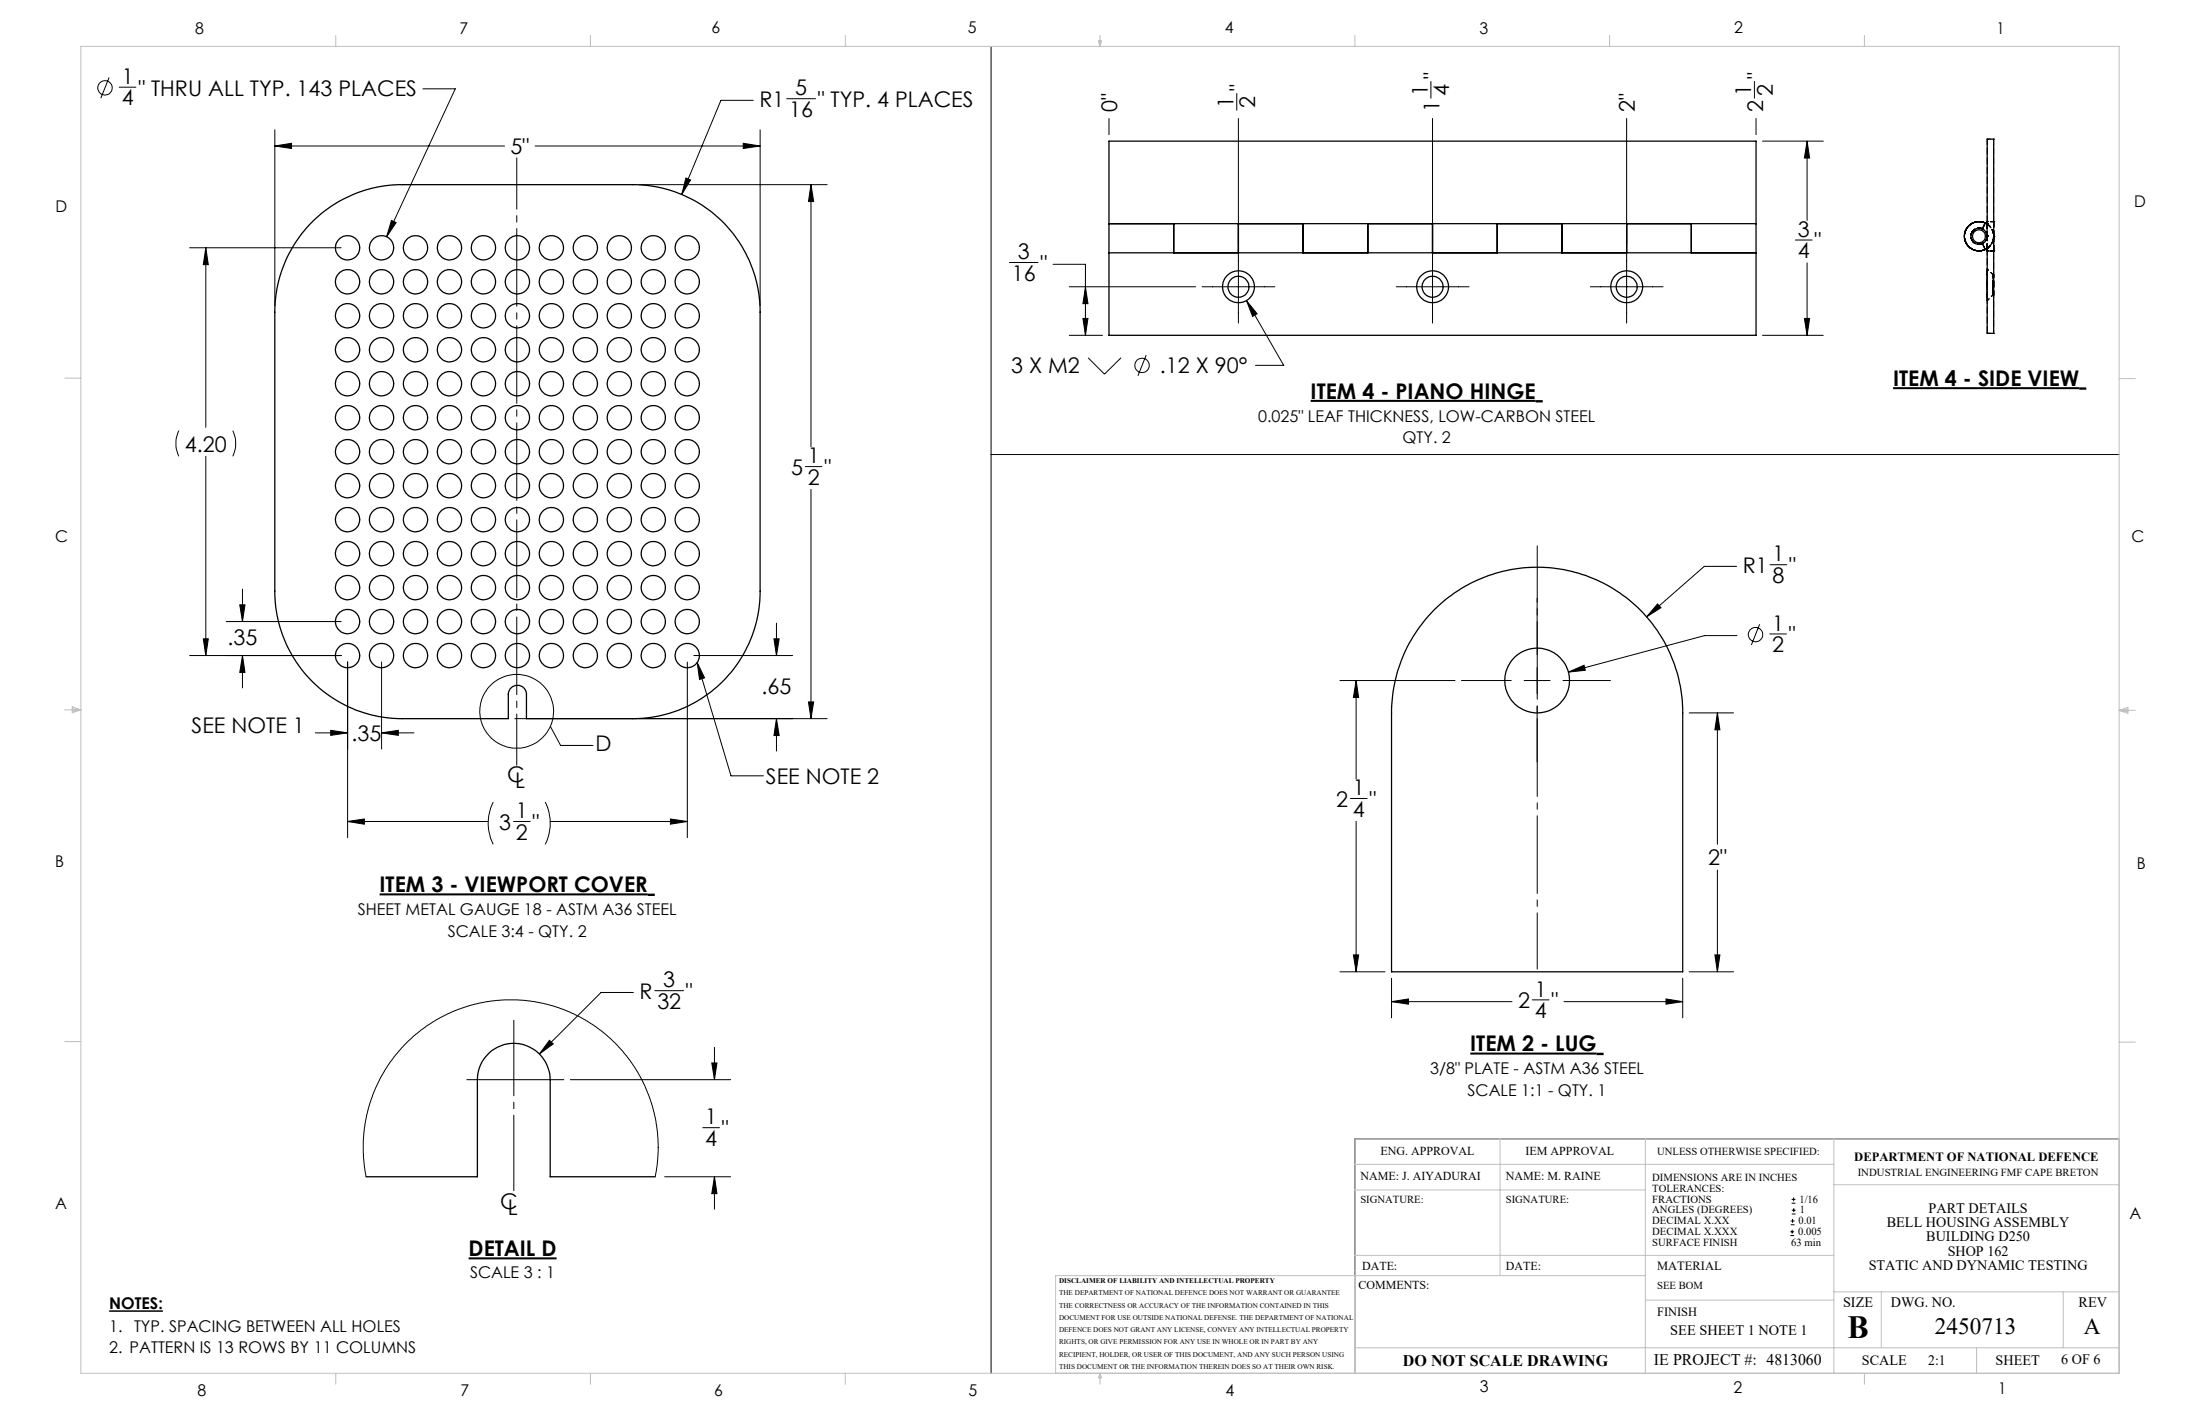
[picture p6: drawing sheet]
<svg xmlns="http://www.w3.org/2000/svg" width="432mm" height="279mm" viewBox="0 0 432 279" stroke-linecap="round" stroke-linejoin="round" font-family="sans-serif">
<g fill="none" stroke="#000" stroke-width=".2">
<path d="M21.4 15.2l-1.6 4.1M23.4 17.1h3.3M83 17.4h6.4l-13.5 29.1M147.8 19.7h-6.3l-7.7 18.5M154.4 19.4h5.7M194.5 9.1v260.4M242.7 18.3v3.3M280.8 16v3.3M344.3 16v3.3M53.9 28.6l3.3-.5v1zM53.9 25.5v34.5M53.9 28.6h45.1"/>
<path d="M105 28.6h44.2M125.4 36.2h36.9M134.6 34.9l.9 .4-1.7 2.9zM145.9 28.1l3.3 .5-3.3 .5zM149.2 25.5v34.5M159.2 36.2v51.5M159.2 36.2l.5 3.3h-1zM217.7 23.2v3.2M243.1 23.2v24.7M281.2 23.2v24.7M319.3 23.2v24.7M344.7 23.2v3.2"/>
<path d="M345.9 27.7h12M354.7 27.7v15.6M354.7 27.7l.5 3.3h-1zM37.2 48.6h29.8M40.4 48.6l.5 3.3h-1zM40.4 48.6v35.3M76.8 43.3l1 .4-1.9 2.8zM198.1 51.5h5.6M206.7 51.9h6.3v13.9M209.9 56.3h24.8M213 56.3l.5 3.3h-1zM235.9 56.3h14.3"/>
<path d="M243.1 49.1v14.3M244.7 59l7.3 12.7h-5.6M244.7 59l2 2.6-.8 .5zM274 56.3h14.3M281.2 49.1v14.3M312.1 56.3h14.3M319.3 49.1v14.3M352.4 47.1h3.3M354.7 51.6v14.2M209.9 65.8h6.5M212.5 62.5h1l-.5 3.3zM213.6 70.2l3.2 3.2 3.2-3.2"/>
<path d="M225 69.7l-1.7 4M345.9 65.8h12M354.2 62.5h1l-.5 3.3zM35.1 84.5a5.9 5.9 0 0 0 0 5M40.4 89.5v39.1M45.7 84.5a5.9 5.9 0 0 1 0 5M158.1 91.5h3.2M159.2 96v45M194.5 89.2h221.5M47.1 118.7h1l-.5 3.3zM47.6 115.6v6.4M301.7 117.4v11"/>
<path d="M325.3 118.5l.7 .7-2.8 1.8zM340.9 111.1h-6.4l-11.3 9.9M347.4 110.8h3.3M37.2 128.6h29.8M39.9 125.3h1l-.5 3.3zM44.4 122h22.6M47.6 128.6l.5 3.3h-1zM47.6 128.6v6.4M68.2 129.9v34.5M74.9 129.9v17.1M134.9 129.9v34.5M136.2 128.6h19.4"/>
<path d="M136.8 130l1.5 3-1 .3zM136.8 130l6.7 22.2h6.3M151.9 125.3h1l-.5 3.3zM152.4 122.3v6.3M158.7 137.7h1l-.5 3.3zM263 133.5h22.6M266.2 133.5v19.4M266.2 133.5l.5 3.3h-1.1zM286.8 133.5h9.8M299.2 133.5h5M301.7 131v5.1M301.7 138.6v10.9"/>
<path d="M306.8 133.5h9.3M307.8 131.9l3.1-1.4 .3 1zM331.5 139.9h8.8M337.1 139.9v25.8M337.1 139.9l.5 3.3h-1zM340.9 124.7h-6.3l-26.8 7.2M345.4 122.5l-1.7 4M347.3 124.4h3.3M61.9 143.8h6.3M64.9 143.3l3.3 .5-3.3 .5zM74.9 143.8l3.3-.5v1zM74.9 143.8h6.3"/>
<path d="M96.8 157.4a9.2 9.2 0 0 0 0 8.3M101 141h61.3M107 157.4a9.2 9.2 0 0 1 0 8.3M108 142.5l2 3.8h6.4M152.4 141l.5 3.3h-1zM152.4 141v6.4M265 156.7h3.3M68.2 161.2l3.3-.5v1zM68.2 161.2h27.6M100.8 161.2h3.3M108 161.2h26.9M131.6 160.7l3.3 .5-3.3 .5z"/>
<path d="M266.2 161.1v29.6M337.1 170.7v20M124.3 194.7h-6.3l-12.1 12.1M128.5 194.4h5.7M263 190.7h8.9M265.6 187.4h1.1l-.5 3.3zM273.1 191.9v7.8M273.1 196.5h23.7M273.1 196.5l3.3-.5v1zM300.7 196.2h3.3M307 196.5h23.3M327 196l3.3 .5-3.3 .5z"/>
<path d="M330.3 191.9v7.8M331.5 190.7h8.8M336.6 187.4h1l-.5 3.3zM91.6 211.8h19.1M107.8 204.1l.8 .7-2.7 2zM111.9 211.8h31.5M139.7 208.6h1l-.5 3.2zM140.2 205.5v6.3M71.9 230.9l-.6-3.9v-3.2l.2-2.4 .5-2.7 .8-2.9 1.3-3.1 1.4-2.7 1.9-2.7 1.8-2.1 2.5-2.3 2.4-1.8 3.2-1.9 2.7-1.2 3-.9 2.8-.6 3.1-.3h2.6l3.4 .3 3.4 .8 3.7 1.3 2.3 1.2 2.7 1.7 2.8 2.2 2.4 2.6 2.4 3.1 1.4 2.4 1.5 3.6 .7 2.3 .7 3.3 .3 3.4-.1 2.8-.5 3.7M130.5 230.9h12.9M137.9 221.3h3.3M140.2 230.9l.5 3.3h-1z"/>
<path d="M140.2 230.9v6.3M351.5 239.6h.7M351.6 236.1h.8M351.6 235.3h.8M351.7 238.2h.7M351.7 237.5h.7M351.8 239.2v.7M352 234.9v.8M352.1 237.1v.7M415.9 223.4h-150v46.1M351.4 242.4h.7M351.4 241.7h.7"/>
<path d="M351.5 240.3h.7M351.8 241.3v.7"/>
<circle cx="20.6" cy="17.2" r="1.42"/>
<circle cx="224.2" cy="71.7" r="1.41"/>
<circle cx="101.4" cy="139.6" r="7.2"/>
<circle cx="344.6" cy="124.5" r="1.41"/>
</g>
<path d="M257.2 78.7h44.2M371.6 76.2h36.5M74.5 175.5h52.6M288.6 206.7h24.8M92 246.9h17.2" fill="none" stroke="#000" stroke-width=".4"/>
<path d="M301.4 78.7h1.4M408.1 76.2h1.4M127.1 175.6h1.4M313.4 206.8h1.3" fill="none" stroke="#000" stroke-width=".46"/>
<path d="M21.4 257.2h10.6" fill="none" stroke="#000" stroke-width=".3"/>
<path d="M301.7 190.2v-83.1" fill="none" stroke="#000" stroke-width=".2" stroke-dasharray="15.2 1.3 1.3 1.3" stroke-dashoffset="4.2"/>
<path d="M100.8 233.6v-33.4" fill="none" stroke="#000" stroke-width=".2" stroke-dasharray="15.2 1.3 1.3 1.3" stroke-dashoffset=".4"/>
<path d="M101.4 31v119.2" fill="none" stroke="#000" stroke-width=".2" stroke-dasharray="15.2 1.3 1.3 1.3" stroke-dashoffset="5.2"/>
<g fill="none" stroke="#c0c0c0" stroke-width=".2">
<path d="M15.9 9.1h400v260.4h-400zM65.9 6.9v2.2M115.9 6.9v2.2M165.9 6.9v2.2M215.6 8h.6l-.3 1.1zM215.7 8l.2 1.1M215.9 6.9v2.2M216 8l-.1 1.1M265.9 6.9v2.2M315.9 6.9v2.2M365.9 6.9v2.2M12.7 74.2h3.2"/>
<path d="M415.9 74.3h3.2M12.7 139.3h3.2M14.2 139.1l1.7 .2M14.2 138.7l1.7 .6-1.7 .5zM15.9 139.3l-1.7 .3M415.9 139.4h3.2M415.9 139.4l1.8-.6v1.2zM415.9 139.4l1.8 .3M417.7 139.2l-1.8 .2M12.7 204.4h3.2M415.9 204.5h3.2M265.9 228.5h94"/>
<path d="M265.9 233.5h57M294.4 223.4v26.9M322.9 223.4v46.1M359.9 223.4v46M359.9 232.4h56M415.9 223.4h-150v46.1M265.9 246.3h94M322.9 250.3h-115.7v19.2M322.9 255.1h37M359.9 253.5h56M369.3 253.5v10.9M405 253.5v10.9"/>
<path d="M65.9 269.5v2.1M115.9 269.5v2.1M165.9 269.5v2.1M215.9 269.5v2.1M215.9 269.5l.3 .8h-.6zM265.9 264.4h150M365.9 269.5v2.1M387.9 264.4v5.1"/>
</g>
<g fill="#000">
<path d="M136.8 130l1.5 3-1 .3z"/>
<path d="M273.1 196.5l3.3-.5v1zM327 196l3.3 .5-3.3 .5zM325.3 118.5l-2.1 2.5 2.8-1.8zM336.6 187.4h1l-.5 3.3zM337.1 139.9l.5 3.3h-1zM266.2 133.5l.5 3.3h-1.1zM265.6 187.4h1.1l-.5 3.3zM307.8 131.9l3.4-.4-.3-1zM213 56.3l.5 3.3h-1zM212.5 62.5h1l-.5 3.3zM354.7 27.7l.5 3.3h-1zM354.2 62.5h1l-.5 3.3zM244.7 59l1.2 3.1 .8-.5zM134.6 34.9l-.8 3.3 1.7-2.9zM159.2 36.2l.5 3.3h-1zM158.7 137.7h1l-.5 3.3zM47.1 118.7h1l-.5 3.3zM47.6 128.6l.5 3.3h-1zM53.9 28.6l3.3-.5v1zM145.9 28.1l3.3 .5-3.3 .5zM76.8 43.3l-.9 3.2 1.9-2.8zM64.9 143.3l3.3 .5-3.3 .5zM74.9 143.8l3.3-.5v1zM152.4 141l.5 3.3h-1zM151.9 125.3h1l-.5 3.3zM40.4 48.6l.5 3.3h-1zM39.9 125.3h1l-.5 3.3zM68.2 161.2l3.3-.5v1zM131.6 160.7l3.3 .5-3.3 .5zM107.8 204.1l-1.9 2.7 2.7-2z"/>
<path d="M139.7 208.6h1l-.5 3.2zM140.2 230.9l.5 3.3h-1z"/>
</g>
<g fill="none" stroke="#000" stroke-width=".25">
<path d="M61.5 43.3a25.1 25.1 0 0 1 17.5-7.1h45.2a25 25 0 0 1 25 25v54.8a25 25 0 0 1-25 25h-20.9v-4.8a1.78 1.78 0 0 0-1.8-1.7 1.78 1.78 0 0 0-1.7 1.7v4.8h-20.8a25 25 0 0 1-25.1-25v-54.8a25.1 25.1 0 0 1 7.6-17.9zM217.7 43.9v5.7M217.7 49.6h127M217.7 43.9h127M217.7 43.9v-16.2h127v16.2M217.7 49.6v16.2h127v-16.2M230.4 43.9v5.7M243.1 43.9v5.7M255.8 43.9v5.7M268.5 43.9v5.7M281.2 43.9v5.7M293.9 43.9v5.7"/>
<path d="M306.6 43.9v5.7M319.3 43.9v5.7M332 43.9v5.7M344.7 43.9v5.7M389.1 44.9l.1 .1a1.56 1.56 0 0 1 .8 1.4M389.1 44.9a1.59 1.59 0 0 0-2.2 1 1.59 1.59 0 0 0 1.3 2 1.59 1.59 0 0 0 1.8-1.5M389.6 43.7l.4 .3M389.6 43.7a2.88 2.88 0 0 0-3.9 1.8 2.88 2.88 0 0 0 2.3 3.7 2.88 2.88 0 0 0 3.3-2.8M389.6 43.7l-.5 1.2M390 44v-16.7h1.3v38.1h-1.3v-16.6M390 49.2h1.3M390 44v2.4"/>
<path d="M281.5 119.7a28.6 28.6 0 0 1 31.1-6.2 28.6 28.6 0 0 1 17.7 26.4v50.8h-57.2v-50.8a28.8 28.8 0 0 1 8.4-20.2zM71.9 230.9h21.8v-19.1a7.1 7.1 0 0 1 7.1-7.1 7.1 7.1 0 0 1 7.2 7.1v19.1h20.6"/>
<circle cx="68.2" cy="48.6" r="2.38"/>
<circle cx="68.2" cy="55.3" r="2.38"/>
<circle cx="74.9" cy="48.6" r="2.38"/>
<circle cx="74.9" cy="55.3" r="2.38"/>
<circle cx="81.5" cy="48.6" r="2.38"/>
<circle cx="81.5" cy="55.3" r="2.38"/>
<circle cx="88.2" cy="48.6" r="2.38"/>
<circle cx="88.2" cy="55.3" r="2.38"/>
<circle cx="94.9" cy="48.6" r="2.38"/>
<circle cx="94.9" cy="55.3" r="2.38"/>
<circle cx="101.6" cy="48.6" r="2.38"/>
<circle cx="101.6" cy="55.3" r="2.38"/>
<circle cx="108.2" cy="48.6" r="2.38"/>
<circle cx="108.2" cy="55.3" r="2.38"/>
<circle cx="114.9" cy="48.6" r="2.38"/>
<circle cx="114.9" cy="55.3" r="2.38"/>
<circle cx="121.6" cy="48.6" r="2.38"/>
<circle cx="121.6" cy="55.3" r="2.38"/>
<circle cx="128.2" cy="48.6" r="2.38"/>
<circle cx="128.2" cy="55.3" r="2.38"/>
<circle cx="134.9" cy="48.6" r="2.38"/>
<circle cx="134.9" cy="55.3" r="2.38"/>
<circle cx="243.1" cy="56.3" r="3.1"/>
<circle cx="243.1" cy="56.3" r="2.06"/>
<circle cx="281.2" cy="56.3" r="3.1"/>
<circle cx="281.2" cy="56.3" r="2.06"/>
<circle cx="319.3" cy="56.3" r="3.1"/>
<circle cx="319.3" cy="56.3" r="2.06"/>
<circle cx="388.4" cy="46.4" r="1.27"/>
<circle cx="68.2" cy="75.3" r="2.38"/>
<circle cx="68.2" cy="62" r="2.38"/>
<circle cx="68.2" cy="68.6" r="2.38"/>
<circle cx="74.9" cy="75.3" r="2.38"/>
<circle cx="74.9" cy="62" r="2.38"/>
<circle cx="74.9" cy="68.6" r="2.38"/>
<circle cx="81.5" cy="75.3" r="2.38"/>
<circle cx="81.5" cy="62" r="2.38"/>
<circle cx="81.5" cy="68.6" r="2.38"/>
<circle cx="88.2" cy="75.3" r="2.38"/>
<circle cx="88.2" cy="62" r="2.38"/>
<circle cx="88.2" cy="68.6" r="2.38"/>
<circle cx="94.9" cy="75.3" r="2.38"/>
<circle cx="94.9" cy="62" r="2.38"/>
<circle cx="94.9" cy="68.6" r="2.38"/>
<circle cx="101.6" cy="75.3" r="2.38"/>
<circle cx="101.6" cy="62" r="2.38"/>
<circle cx="101.6" cy="68.6" r="2.38"/>
<circle cx="108.2" cy="75.3" r="2.38"/>
<circle cx="108.2" cy="62" r="2.38"/>
<circle cx="108.2" cy="68.6" r="2.38"/>
<circle cx="114.9" cy="75.3" r="2.38"/>
<circle cx="114.9" cy="62" r="2.38"/>
<circle cx="114.9" cy="68.6" r="2.38"/>
<circle cx="121.6" cy="75.3" r="2.38"/>
<circle cx="121.6" cy="62" r="2.38"/>
<circle cx="121.6" cy="68.6" r="2.38"/>
<circle cx="128.2" cy="75.3" r="2.38"/>
<circle cx="128.2" cy="62" r="2.38"/>
<circle cx="128.2" cy="68.6" r="2.38"/>
<circle cx="134.9" cy="75.3" r="2.38"/>
<circle cx="134.9" cy="62" r="2.38"/>
<circle cx="134.9" cy="68.6" r="2.38"/>
<circle cx="68.2" cy="95.3" r="2.38"/>
<circle cx="68.2" cy="88.6" r="2.38"/>
<circle cx="68.2" cy="82" r="2.38"/>
<circle cx="74.9" cy="95.3" r="2.38"/>
<circle cx="74.9" cy="88.6" r="2.38"/>
<circle cx="74.9" cy="82" r="2.38"/>
<circle cx="81.5" cy="95.3" r="2.38"/>
<circle cx="81.5" cy="88.6" r="2.38"/>
<circle cx="81.5" cy="82" r="2.38"/>
<circle cx="88.2" cy="95.3" r="2.38"/>
<circle cx="88.2" cy="88.6" r="2.38"/>
<circle cx="88.2" cy="82" r="2.38"/>
<circle cx="94.9" cy="95.3" r="2.38"/>
<circle cx="94.9" cy="88.6" r="2.38"/>
<circle cx="94.9" cy="82" r="2.38"/>
<circle cx="101.6" cy="95.3" r="2.38"/>
<circle cx="101.6" cy="88.6" r="2.38"/>
<circle cx="101.6" cy="82" r="2.38"/>
<circle cx="108.2" cy="95.3" r="2.38"/>
<circle cx="108.2" cy="88.6" r="2.38"/>
<circle cx="108.2" cy="82" r="2.38"/>
<circle cx="114.9" cy="95.3" r="2.38"/>
<circle cx="114.9" cy="88.6" r="2.38"/>
<circle cx="114.9" cy="82" r="2.38"/>
<circle cx="121.6" cy="95.3" r="2.38"/>
<circle cx="121.6" cy="88.6" r="2.38"/>
<circle cx="121.6" cy="82" r="2.38"/>
<circle cx="128.2" cy="95.3" r="2.38"/>
<circle cx="128.2" cy="88.6" r="2.38"/>
<circle cx="128.2" cy="82" r="2.38"/>
<circle cx="134.9" cy="95.3" r="2.38"/>
<circle cx="134.9" cy="88.6" r="2.38"/>
<circle cx="134.9" cy="82" r="2.38"/>
<circle cx="68.2" cy="115.3" r="2.38"/>
<circle cx="68.2" cy="108.6" r="2.38"/>
<circle cx="68.2" cy="102" r="2.38"/>
<circle cx="74.9" cy="115.3" r="2.38"/>
<circle cx="74.9" cy="108.6" r="2.38"/>
<circle cx="74.9" cy="102" r="2.38"/>
<circle cx="81.5" cy="115.3" r="2.38"/>
<circle cx="81.5" cy="108.6" r="2.38"/>
<circle cx="81.5" cy="102" r="2.38"/>
<circle cx="88.2" cy="115.3" r="2.38"/>
<circle cx="88.2" cy="108.6" r="2.38"/>
<circle cx="88.2" cy="102" r="2.38"/>
<circle cx="94.9" cy="115.3" r="2.38"/>
<circle cx="94.9" cy="108.6" r="2.38"/>
<circle cx="94.9" cy="102" r="2.38"/>
<circle cx="101.6" cy="115.3" r="2.38"/>
<circle cx="101.6" cy="108.6" r="2.38"/>
<circle cx="101.6" cy="102" r="2.38"/>
<circle cx="108.2" cy="115.3" r="2.38"/>
<circle cx="108.2" cy="108.6" r="2.38"/>
<circle cx="108.2" cy="102" r="2.38"/>
<circle cx="114.9" cy="115.3" r="2.38"/>
<circle cx="114.9" cy="108.6" r="2.38"/>
<circle cx="114.9" cy="102" r="2.38"/>
<circle cx="121.6" cy="115.3" r="2.38"/>
<circle cx="121.6" cy="108.6" r="2.38"/>
<circle cx="121.6" cy="102" r="2.38"/>
<circle cx="128.2" cy="115.3" r="2.38"/>
<circle cx="128.2" cy="108.6" r="2.38"/>
<circle cx="128.2" cy="102" r="2.38"/>
<circle cx="134.9" cy="115.3" r="2.38"/>
<circle cx="134.9" cy="108.6" r="2.38"/>
<circle cx="134.9" cy="102" r="2.38"/>
<circle cx="68.2" cy="122" r="2.38"/>
<circle cx="68.2" cy="128.6" r="2.38"/>
<circle cx="74.9" cy="128.6" r="2.38"/>
<circle cx="74.9" cy="122" r="2.38"/>
<circle cx="81.5" cy="128.6" r="2.38"/>
<circle cx="81.5" cy="122" r="2.38"/>
<circle cx="88.2" cy="128.6" r="2.38"/>
<circle cx="88.2" cy="122" r="2.38"/>
<circle cx="94.9" cy="128.6" r="2.38"/>
<circle cx="94.9" cy="122" r="2.38"/>
<circle cx="101.6" cy="122" r="2.38"/>
<circle cx="101.6" cy="128.6" r="2.38"/>
<circle cx="108.2" cy="128.6" r="2.38"/>
<circle cx="108.2" cy="122" r="2.38"/>
<circle cx="114.9" cy="122" r="2.38"/>
<circle cx="114.9" cy="128.6" r="2.38"/>
<circle cx="121.6" cy="128.6" r="2.38"/>
<circle cx="121.6" cy="122" r="2.38"/>
<circle cx="128.2" cy="128.6" r="2.38"/>
<circle cx="128.2" cy="122" r="2.38"/>
<circle cx="134.9" cy="128.6" r="2.38"/>
<circle cx="134.9" cy="122" r="2.38"/>
<circle cx="301.7" cy="133.5" r="6.3"/>
</g>
<path d="M389.1 47.8a1.59 1.59 0 0 1-2.2-1 1.59 1.59 0 0 1 1.3-2 1.59 1.59 0 0 1 1.8 1.5M389.1 44.9a1.59 1.59 0 0 0-2.2 1 1.59 1.59 0 0 0 1.3 2 1.59 1.59 0 0 0 1.8-1.6M390 46.3a1.59 1.59 0 0 1-1.8 1.6 1.59 1.59 0 0 1-1.3-2 1.59 1.59 0 0 1 2.2-1M390 46.3a1.59 1.59 0 0 1-2.3 1.4 1.59 1.59 0 0 1-.2-2.7 1.59 1.59 0 0 1 2.5 1.2v.1M390 46.3a1.59 1.59 0 0 0-1.8-1.5 1.59 1.59 0 0 0-1.3 2 1.59 1.59 0 0 0 2.2 1M390 46.3v2.4M390 46.3v-2.3M390 48.7v-2.4M390 44v2.3" fill="none" stroke="#000" stroke-width=".2" stroke-dasharray="1.3 .6" stroke-dashoffset=".4"/>
<g fill="none" stroke="#000" stroke-width=".2" stroke-dasharray="1.3 .6">
<path d="M390 27.3h.1M391.3 27.3h.1M389.1 47.8h.1M389.1 44.9h.1M389.6 48.9h.1M389.6 43.7h.1M390 46.3h.1M390 49.2h.1M390 48.7h.1M390 44h.1M390 43.5h.1M390 48.7v.5"/>
<path d="M390 49.2v-.5M390 44v-.5M390 43.5v.5M391.1 57.9h.2M391.3 53.8h-.2M391.3 49.2h.1M391.3 46.3h.1M391.3 43.5h.1M390 65.4h.1M391.3 65.4h.1"/>
</g>
<path d="M390 27.3h1.3M389.1 47.8l.5 1.1M389.1 44.9l.5-1.2M389.6 48.9a2.87 2.87 0 0 1-4-2.6 2.87 2.87 0 0 1 4-2.6M389.6 48.9l-.5-1.1M389.6 43.7l-.5 1.2M391.3 49.2h-1.3M391.3 43.5h-1.3M390 65.4h1.3M391.3 65.4v-19.1" fill="none" stroke="#000" stroke-width=".2" stroke-dasharray="1.3 .6" stroke-dashoffset=".6"/>
<path d="M391.3 27.3v16.2M390 44l1 1.1 .3 1.2M390 43.5v-16.2M391.3 49.2v-2.9M391.3 46.3v2.9M391.3 46.3v-2.8M391.3 43.5v2.8" fill="none" stroke="#000" stroke-width=".2" stroke-dasharray="1.3 .6" stroke-dashoffset=".2"/>
<path d="M391.1 56.1v-2.3v4.1v-1.8M391.1 55.9v-2.1v4.1v-2M391.3 57.9v-4.1v4.1" fill="none" stroke="#000" stroke-width=".2" stroke-dasharray="1.3 .6" stroke-dashoffset=".3"/>
<path d="M390 55.9v-3.2v6.3v-3.1" fill="none" stroke="#000" stroke-width=".2" stroke-dasharray="1.3 .6" stroke-dashoffset=".1"/>
<path d="M389.6 48.9a2.87 2.87 0 0 1-3.9-1.7 2.87 2.87 0 0 1 2.3-3.7 2.87 2.87 0 0 1 3.3 2.8M389.6 43.7a2.87 2.87 0 0 0-3.9 1.8 2.87 2.87 0 0 0 2.3 3.7 2.87 2.87 0 0 0 3.3-2.9M390 48.7v16.7M391.3 46.3a2.87 2.87 0 0 0-3.3-2.8 2.87 2.87 0 0 0-2.3 3.7 2.87 2.87 0 0 0 3.9 1.7M391.3 46.3a2.87 2.87 0 0 1-3.3 2.9 2.87 2.87 0 0 1-2.3-3.7 2.87 2.87 0 0 1 3.9-1.8" fill="none" stroke="#000" stroke-width=".2" stroke-dasharray="1.3 .6" stroke-dashoffset="-.1"/>
<path d="M390 59l1.1-1.1M391.1 53.8l-1.1-1.1" fill="none" stroke="#000" stroke-width=".2" stroke-dasharray="1.3 .6" stroke-dashoffset=".8"/>
<text font-size="6.3" x="362.6" y="262.5">B</text>
<g font-size="4.6">
<text x="379.7" y="261.8">2450713</text>
<text x="409" y="261.8">A</text>
</g>
<g font-size="4.2">
<text x="23.9" y="16.5">1</text>
<text x="244.4" y="17.9" transform="rotate(-90 244.4 17.9)">&quot;</text>
<text x="282.5" y="15.5" transform="rotate(-90 282.5 15.5)">&quot;</text>
<text x="346" y="15.5" transform="rotate(-90 346 15.5)">&quot;</text>
<text x="23.9" y="20.7">4</text>
<text x="27.2" y="18.8">&quot; THRU ALL TYP. 143 PLACES</text>
<text x="149.1" y="21">R1</text>
<text x="154.9" y="22.9">16</text>
<text x="156.1" y="18.7">5</text>
<text x="160.5" y="21">&quot; TYP. 4 PLACES</text>
<text x="219.3" y="22.1" transform="rotate(-90 219.3 22.1)">0&quot;</text>
<text x="242.1" y="21.1" transform="rotate(-90 242.1 21.1)">1</text>
<text x="246.3" y="21.1" transform="rotate(-90 246.3 21.1)">2</text>
<text x="280.2" y="18.8" transform="rotate(-90 280.2 18.8)">1</text>
<text x="282.5" y="22.1" transform="rotate(-90 282.5 22.1)">1</text>
<text x="284.4" y="18.8" transform="rotate(-90 284.4 18.8)">4</text>
<text x="320.9" y="22.1" transform="rotate(-90 320.9 22.1)">2&quot;</text>
<text x="343.7" y="18.8" transform="rotate(-90 343.7 18.8)">1</text>
<text x="346" y="22.1" transform="rotate(-90 346 22.1)">2</text>
<text x="347.9" y="18.8" transform="rotate(-90 347.9 18.8)">2</text>
<text x="100.2" y="30.2">5&quot;</text>
<text x="352.9" y="46.4">3</text>
<text x="199.8" y="50.9">3</text>
<text x="204.2" y="53.2">&quot;</text>
<text x="352.9" y="50.6">4</text>
<text x="356.1" y="48.7">&quot;</text>
<text x="198.6" y="55.1">16</text>
<text x="198.5" y="73.2">3 X M2</text>
<text x="227.7" y="73.2">.12 X 90°</text>
<text x="371.6" y="75.7">ITEM 4 - SIDE VIEW</text>
<text x="257.2" y="78.2">ITEM 4 - PIANO HINGE</text>
<text x="36.3" y="88.6">4.20</text>
<text x="155.3" y="93.2">5</text>
<text x="158.5" y="90.9">1</text>
<text x="158.5" y="95.1">2</text>
<text x="161.8" y="93.2">&quot;</text>
<text x="342.1" y="112.5">R1</text>
<text x="347.9" y="110.2">1</text>
<text x="351.2" y="112.5">&quot;</text>
<text x="347.9" y="114.4">8</text>
<text x="347.8" y="123.7">1</text>
<text x="44.7" y="126.6">.35</text>
<text x="347.8" y="127.9">2</text>
<text x="351.1" y="126">&quot;</text>
<text x="149.5" y="136.2">.65</text>
<text x="37.6" y="143.8">SEE NOTE 1</text>
<text x="69" y="145.4">.35</text>
<text x="116.9" y="147.4">D</text>
<text x="99.6" y="153.3">C</text>
<text x="101.1" y="154.5">L</text>
<text x="150.3" y="153.8">SEE NOTE 2</text>
<text x="101.3" y="160.5">1</text>
<text x="262.3" y="158.3">2</text>
<text x="265.5" y="156">1</text>
<text x="265.5" y="160.2">4</text>
<text x="268.8" y="158.3">&quot;</text>
<text x="98" y="162.9">3</text>
<text x="101.3" y="164.7">2</text>
<text x="104.5" y="162.9">&quot;</text>
<text x="335.3" y="169.8">2&quot;</text>
<text x="74.5" y="175">ITEM 3 - VIEWPORT COVER</text>
<text x="125.5" y="196.1">R</text>
<text x="129" y="197.9">32</text>
<text x="130.2" y="193.7">3</text>
<text x="134.6" y="196.1">&quot;</text>
<text x="298" y="197.9">2</text>
<text x="301.2" y="195.5">1</text>
<text x="304.5" y="197.9">&quot;</text>
<text x="301.2" y="199.7">4</text>
<text x="288.6" y="206.3">ITEM 2 - LUG</text>
<text x="138.4" y="220.6">1</text>
<text x="138.4" y="224.8">4</text>
<text x="141.7" y="222.9">&quot;</text>
<text x="98.2" y="237.3">C</text>
<text x="99.7" y="238.5">L</text>
<text x="92" y="246.4">DETAIL D</text>
</g>
<g font-size="3.2">
<text x="38.3" y="6.7">8</text>
<text x="90.2" y="6.7">7</text>
<text x="139.7" y="6.5">6</text>
<text x="190" y="6.5">5</text>
<text x="240.4" y="6.6">4</text>
<text x="290.4" y="6.7">3</text>
<text x="340.4" y="6.5">2</text>
<text x="391.9" y="6.7">1</text>
<text x="10.9" y="41.6">D</text>
<text x="418.9" y="40.7">D</text>
<text x="246.9" y="82.8">0.025&quot; LEAF THICKNESS, LOW-CARBON STEEL</text>
<text x="275.3" y="86.9">QTY. 2</text>
<text x="10.9" y="106.3">C</text>
<text x="418.4" y="106.4">C</text>
<text x="10.8" y="170.2">B</text>
<text x="419.4" y="170.6">B</text>
<text x="70.2" y="179.6">SHEET METAL GAUGE 18 - ASTM A36 STEEL</text>
<text x="87.9" y="183.8">SCALE 3:4 - QTY. 2</text>
<text x="280.7" y="210.8">3/8&quot; PLATE - ASTM A36 STEEL</text>
<text x="288" y="215">SCALE 1:1 - QTY. 1</text>
<text x="10.8" y="237.2">A</text>
<text x="418" y="239.2">A</text>
<text x="92.3" y="250.8">SCALE 3 : 1</text>
<text x="21.4" y="256.9">NOTES:</text>
<text x="21.4" y="261.3">1.</text>
<text x="26.3" y="261.3">TYP. SPACING BETWEEN ALL HOLES</text>
<text x="21.4" y="265.5">2. PATTERN IS 13 ROWS BY 11 COLUMNS</text>
<text x="275.4" y="268">DO NOT SCALE DRAWING</text>
<text x="324.6" y="267.8">IE PROJECT #: 4813060</text>
<text x="38.8" y="273.8">8</text>
<text x="90.4" y="273.8">7</text>
<text x="140.2" y="273.8">6</text>
<text x="190.1" y="273.9">5</text>
<text x="240.5" y="273.8">4</text>
<text x="290.4" y="273.2">3</text>
<text x="340.2" y="273.2">2</text>
<text x="392.2" y="273.4">1</text>
</g>
<g font-size="2.8">
<text x="378.5" y="237.9">PART DETAILS</text>
<text x="370.3" y="240.8">BELL HOUSING ASSEMBLY</text>
<text x="378.1" y="243.6">BUILDING D250</text>
<text x="366.8" y="249.2">STATIC AND DYNAMIC TESTING</text>
<text x="382.3" y="246.4">SHOP 162</text>
<text x="361.7" y="256.4">SIZE</text>
<text x="371.1" y="256.4">DWG. NO.</text>
<text x="408" y="256.5">REV</text>
<text x="327.8" y="261.9">SEE SHEET 1 NOTE 1</text>
<text x="365.4" y="267.7">SCALE</text>
<text x="378.5" y="267.7">2:1</text>
<text x="391.7" y="267.7">SHEET</text>
<text x="404.6" y="267.7">6 OF 6</text>
</g>
<g font-size="2.5">
<text x="363.9" y="227.8">DEPARTMENT OF NATIONAL DEFENCE</text>
<text x="325.3" y="249.2">MATERIAL</text>
<text x="325.3" y="258.2">FINISH</text>
</g>
<g font-size="2.4">
<text x="270.9" y="226.6">ENG. APPROVAL</text>
<text x="299.4" y="226.6">IEM APPROVAL</text>
<text x="267" y="231.5">NAME: J. AIYADURAI</text>
<text x="295.5" y="231.5">NAME: M. RAINE</text>
<text x="267.3" y="249.2">DATE:</text>
<text x="295.5" y="249.2">DATE:</text>
<text x="266.6" y="253">COMMENTS:</text>
</g>
<g font-size="2.1">
<text x="325.3" y="226.6">UNLESS OTHERWISE SPECIFIED:</text>
<text x="324.3" y="231.7">DIMENSIONS ARE IN INCHES</text>
<text x="324.3" y="233.9">TOLERANCES:</text>
<text x="364.6" y="230.8">INDUSTRIAL ENGINEERING FMF CAPE BRETON</text>
<text x="267" y="236.1">SIGNATURE:</text>
<text x="295.5" y="236.1">SIGNATURE:</text>
<text x="324.3" y="236">FRACTIONS</text>
<text x="324.3" y="238.1">ANGLES (DEGREES)</text>
<text x="353.2" y="236">1/16</text>
<text x="353.2" y="238.1">1</text>
<text x="324.3" y="244.4">SURFACE FINISH</text>
<text x="324.3" y="240.2">DECIMAL X.XX</text>
<text x="324.3" y="242.3">DECIMAL X.XXX</text>
<text x="351.5" y="244.4">63 min</text>
<text x="352.9" y="242.3">0.005</text>
<text x="353" y="240.2">0.01</text>
<text x="325.3" y="253">SEE BOM</text>
</g>
<g font-size="1.4">
<text x="207.9" y="251.7">DISCLAIMER OF LIABILITY AND INTELLECTUAL PROPERTY</text>
<text x="207.9" y="254.1">THE DEPARTMENT OF NATIONAL DEFENCE DOES NOT WARRANT OR GUARANTEE</text>
<text x="207.9" y="256.6">THE CORRECTNESS OR ACCURACY OF THE INFORMATION CONTAINED IN THIS</text>
<text x="207.9" y="259">DOCUMENT FOR USE OUTSIDE NATIONAL DEFENSE. THE DEPARTMENT OF NATIONAL</text>
<text x="207.9" y="261.4">DEFENCE DOES NOT GRANT ANY LICENSE, CONVEY ANY INTELLECTUAL PROPERTY</text>
<text x="207.9" y="263.8">RIGHTS, OR GIVE PERMISSION FOR ANY USE IN WHOLE OR IN PART BY ANY</text>
<text x="207.9" y="266.2">RECIPIENT, HOLDER, OR USER OF THIS DOCUMENT, AND ANY SUCH PERSON USING</text>
<text x="207.9" y="268.6">THIS DOCUMENT OR THE INFORMATION THEREIN DOES SO AT THEIR OWN RISK.</text>
</g>
</svg>
